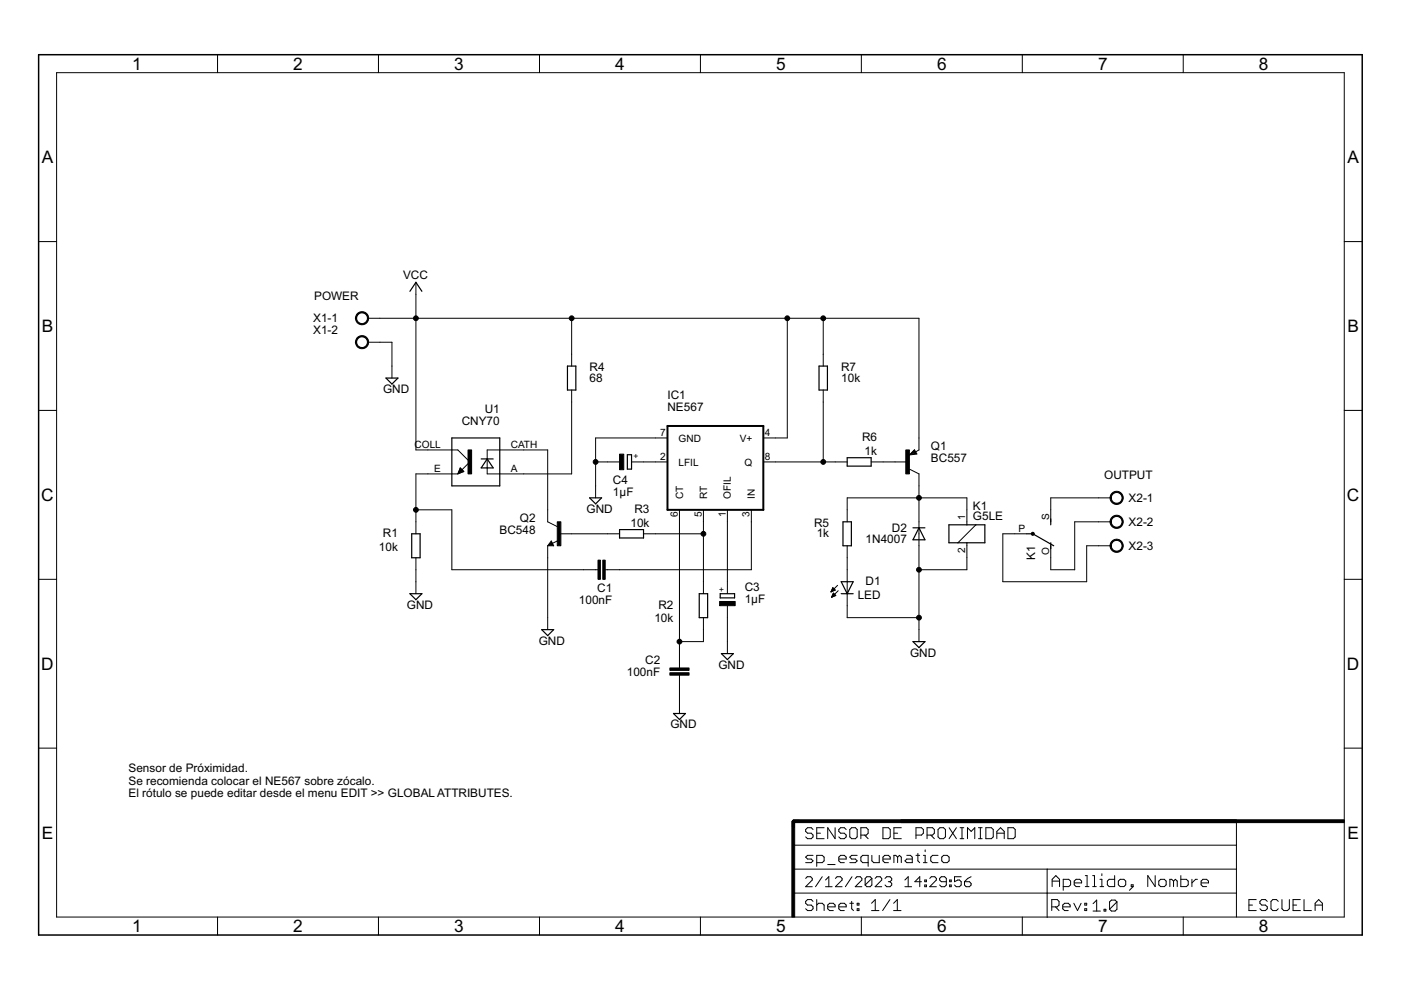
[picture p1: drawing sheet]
<svg xmlns="http://www.w3.org/2000/svg" width="297mm" height="210mm" viewBox="0 0 297 210" stroke-linecap="round" stroke-linejoin="round" font-family="sans-serif">
<path d="M99.2 95.4h.8v5.1h-.8zM131.4 96.3h.8v3.3h-.8zM192 95.4h.8v5.1h-.8zM118.2 110.6h.7v5.1h-.7zM126.8 118.8h.5v4h-.5zM127.8 118.8h.5v4h-.5zM152.6 127.5h3.3v.9h-3.3zM142 142.6h4.1v.6h-4.1zM142 141.6h4.1v.5h-4.1zM167.9 174.1h.6v20.3h-.6zM168.2 173.8h93.9v.6h-93.9zM191 173.8h94v.6h-94z" fill="#000" stroke="#000" stroke-width=".21"/>
<g fill="none" stroke="#000" stroke-width=".21">
<path d="M12 15.4h273v179h-273zM46.1 11.6v3.8M80.2 11.6v3.8M114.4 11.6v3.8M148.5 11.6v3.8M182.6 11.6v3.8M216.7 11.6v3.8M250.9 11.6v3.8M8.2 51.2h3.8M88.2 59.9v35.5h8.9l2.5 2.5-2.5 2.6M285 51.2h3.8M78 67.5h116.8v27.9l-.7 .4"/>
<path d="M78 72.6h5.1v7.6M121.2 67.5v10.1M166.9 67.5v25.4h-5.1M174.5 67.5v10.1M8.2 87h3.8M97.3 99.9h1M97.4 99.8h.7M97.4 99.7h.6M97.5 99.5h.4M97.5 99.4h.3M97.6 99.3h.1M97.6 99.2l.7 .8-1.2 .5z"/>
<path d="M121.2 82.7v17.8h-17.9v-5.1h12.8v15.2l2.1 1.1M126.3 97.9h5.1M133.9 97.9h7.6M141.5 92.9h-15.2v12.7M161.8 97.9h17.8M174.5 82.7v15.2M184.7 97.9h7.6M192.8 99.5l2 1v35.5M193.9 95.4l.5 .9-1.6 .2zM285 87h3.8M88.2 118.3v7.6M88.2 108.1h7.6v12.7h31"/>
<path d="M97.1 100.5h-8.9v12.7M97.1 100.4h.3M97.2 100.2h.5M97.2 100.1h.8M97.3 100h1M116.1 115.7v17.8M116.9 114.7l.5 1h-1.3zM118.4 114.6l-1.3 .6M118.7 113.2h12.7M136.4 113.2h12.7M144.1 108.1v33.5M149.1 108.1v17.8"/>
<path d="M154.2 108.1v17.8M159.3 108.1v12.7h-31M179.6 110.6v-5h25.4v5.7M179.6 115.7v15.3h15.2M205 115.1v5.7h-10.2M206.9 111.3l-3.8 3.8M217.7 113.2h-5.1v10.1h17.8v-7.6h5.1M235.5 105.6h-12.7v5M235.5 110.6h-7.6v10.2h-5.1v-5.1M8.2 122.8h3.8M149.1 131v5h-5M154.2 128.4v10.2"/>
<path d="M176.2 125.5h.1M176.3 125.3h.3M176.3 125.2h.5M176.4 125.1h.7M176.4 126.5h.1M176.4 125h.5M176.4 126.4h.4M176.4 126.3h.7M176.5 124.8h.3M176.5 124.7h.2M176.5 126.2h.6M176.6 126h.4"/>
<path d="M176.6 124.6l-.4 .9M176.6 124.6l.5 .5-.9 .4M176.6 124.6h.1M176.6 125.9h.3M176.7 125.8h.1M176.7 125.8l.5 .5-.9 .3zM177.6 124.1l-1.4 1.4M177.7 125.2l-1.4 1.4M285 122.8h3.8M8.2 158.6h3.8M144.1 143.2v8.1M285 158.6h3.8"/>
<path d="M168.2 179.2h93.9M172.4 175.9l-.4-.4h-.8l-.4 .4v.4l.4 .4h.8l.4 .4v.3l-.4 .4h-.8l-.4-.4M173.2 176.7h.7M174.7 175.5h-1.5v2.3h1.5M177.1 175.5v2.3l-1.6-2.3v2.3M179.4 175.9l-.4-.4h-.8l-.4 .4v.4l.4 .4h.8l.4 .4v.3l-.4 .4h-.8l-.4-.4M180.2 175.9l.4-.4h.8l.3 .4v1.5l-.3 .4h-.8l-.4-.4zM182.5 177.1h1.2l.4-.4v-.8l-.4-.4h-1.2v2.3M183.3 177.1l.8 .7M187.2 175.5h1.2l.3 .4v1.5l-.3 .4h-1.2zM189.5 176.7h.8M191.1 175.5h-1.6v2.3h1.6"/>
<path d="M194.2 177.1h1.2l.4-.4v-.8l-.4-.4h-1.2v2.3M196.6 177.1h1.1l.4-.4v-.8l-.4-.4h-1.1v2.3M197.3 177.1l.8 .7M198.9 175.9l.4-.4h.7l.4 .4v1.5l-.4 .4h-.7l-.4-.4zM201.2 175.5l1.6 2.3M202.8 175.5l-1.6 2.3M203.6 175.5h.7M203.6 177.8h.7M204 175.5v2.3M205.1 177.8v-2.3l.8 .8 .8-.8v2.3M207.5 175.5h.7M207.5 177.8h.7"/>
<path d="M207.9 175.5v2.3M209 175.5h1.2l.4 .4v1.5l-.4 .4h-1.2zM211.3 176.7h1.6M211.3 177.8v-1.5l.8-.8 .8 .8v1.5M213.7 175.5h1.2l.3 .4v1.5l-.3 .4h-1.2zM262.1 174.1v20.3M46.1 194.4v3.8M80.2 194.4v3.8M114.4 194.4v3.8M148.5 194.4v3.8M168.2 189.4h93.9M168.2 184.3h93.9"/>
<path d="M170.8 186.2l.4-.3h.7l.3 .3v.4l-1.4 1.4h1.4M172.4 181.4h-1.2l-.4 .3 .4 .4h.8l.4 .4-.4 .4h-1.2M172.4 191.1l-.4-.4h-.8l-.4 .4v.4l.4 .4h.8l.4 .4v.4l-.4 .4h-.8l-.4-.4M173.2 182.9h1.1l.4-.4v-.8l-.4-.3h-1.1v2.3M173.2 190.7v2.4M173.2 191.9l.3-.4h.8l.4 .4v1.2M174.3 185.9l-1.4 2.1M175 188h1.4M175 186.6l.7-.7v2.1M175.5 183.3h1.6M175.5 192.3h1.6v-.4l-.4-.4h-.8l-.4 .4v.8l.4 .4h.8M177.1 186.2l.4-.3h.7l.3 .3v.4l-1.4 1.4h1.4"/>
<path d="M177.8 182.1h1.6v-.4l-.4-.3h-.8l-.4 .3v.8l.4 .4h.8M177.8 192.3h1.6v-.4l-.4-.4h-.8l-.4 .4v.8l.4 .4h.8M180.2 191.5h.8M180.6 191.1v1.6l.4 .4M180.6 185.9l-1.4 2.1M181.3 186.2l.4-.3h.7l.3 .3v.4l-1.4 1.4h1.4M181.7 181.4h-1.1l-.4 .3 .4 .4h.8l.3 .4-.3 .4h-1.2M181.7 192.7h.4v.4h-.4zM181.7 191.5h.4v.4h-.4zM182.6 194.4v3.8M184.1 182.9h-1.2l-.4-.4v-.8l.4-.3h1.2v2.3M184.8 191.5l.8-.8v2.4"/>
<path d="M184.8 193.1h1.6M184.8 181.4v1.1l.5 .4h1.1v-1.5M184.8 186.2v1.4l-.3 .4h-.7l-.4-.4M184.8 186.2l-.3-.3h-.7l-.4 .3v1.4M184.8 186.2l-1.4 1.4M185.5 186.2l.4-.3h.7l.3 .3v.4l-1.4 1.4h1.4M187.2 182.1h1.5v-.4l-.3-.3h-.8l-.4 .3v.8l.4 .4h.8M187.6 186.2l.4-.3h.7l.4 .3v.4l-.4 .3M188.3 186.9h.4M188.7 190.7l-1.6 2.4M188.7 186.9l.4 .4v.3l-.4 .4h-.7l-.4-.4M189.5 193.1h1.5"/>
<path d="M189.5 191.5l.7-.8v2.4M190.3 181.7l-.4-.3h-.4v1.5M190.3 181.7v1.2M190.3 181.7l.4-.3 .4 .3v1.2M191.9 188h1.4M191.9 186.6l.7-.7v2.1M192.3 181.4h.7l.4 .3v1.2h-1.1l-.4-.4 .4-.4h1.1M194.2 181.4h.8M194.6 181v1.5l.4 .4M195.4 186.9h-1.4l1-1v2.1M195.8 182.9h.8M195.8 181.4h.4v1.5"/>
<path d="M196.1 187.6h.3v.4h-.3zM196.1 186.6h.3v.3h-.3zM196.2 180.2v.4M197.1 186.2l.4-.3h.7l.3 .3v.4l-1.4 1.4h1.4M198.9 181.4h-1.2l-.4 .3v.8l.4 .4h1.2M199.7 181.7l.3-.3h.8l.4 .3v.8l-.4 .4h-.8l-.3-.4zM200.6 186.9h-1l-.4-.3v-.4l.4-.3h.7l.3 .3v1.4l-.3 .4h-.7l-.4-.4M201.3 187.6h.4v.4h-.4zM201.3 186.6h.4v.3h-.4zM203.8 185.9h-1.4v1l.7-.3h.3l.4 .3v.7l-.4 .4h-.7l-.3-.4M204.5 186.9h1l.4 .4v.3l-.4 .4h-.7l-.3-.4zM205.9 185.9l-.7 .3-.7 .7"/>
<path d="M216.7 194.4v3.8M222 184.3v10.2M223 192.3h1.2l.3-.4v-.8l-.3-.4h-1.2v2.4M223.1 188v-1.6l.8-.7 .7 .7v1.6M223.1 186.8h1.5M223.8 192.3l.7 .8M225.3 192.3h1.6v-.4l-.4-.4h-.8l-.4 .4v.8l.4 .4h.8M225.4 188h1.2l.4-.4v-.8l-.4-.4h-1.2v2.4M227.7 191.5l.8 1.6 .7-1.6M227.8 187.2h1.5v-.4l-.4-.4h-.7l-.4 .4v.8l.4 .4h.7M230 192.7h.4v.4h-.4zM230 191.5h.4v.4h-.4z"/>
<path d="M230.1 188h.8M230.1 185.7h.4v2.3M231.7 188h.7M231.7 185.7h.4v2.3M231.8 191.6l.7-.8v2.4M231.8 193.2h1.5M233.2 186.4h.4v1.6M233.2 188h.8M233.6 185.3v.4M234.1 192.8h.4v.4h-.4zM236.3 185.7v2.3h-1.1l-.4-.4v-.8l.4-.4h1.1M236.8 191.2v1.6l-.4 .4h-.8l-.4-.4"/>
<path d="M236.8 191.2l-.4-.4h-.8l-.4 .4v1.6M236.8 191.2l-1.6 1.6M237.1 186.8l.4-.4h.8l.4 .4v.8l-.4 .4h-.8l-.4-.4zM239.8 187.6h.4v.4h-.4zM240.2 188l-.7 .8M244.9 185.7v2.3l-1.5-2.3v2.3M245.7 186.8l.4-.4h.8l.3 .4v.8l-.3 .4h-.8l-.4-.4zM248.8 186.8l-.4-.4h-.4v1.6M248.8 186.8v1.2M248.8 186.8l.4-.4 .4 .4v1.2M250.4 185.7v2.3h1.1l.4-.4v-.8l-.4-.4h-1.1M250.9 194.4v3.8"/>
<path d="M252.7 186.4v1.6M253.9 186.4h-.4l-.8 .8M254.7 187.2h1.5v-.4l-.4-.4h-.8l-.3 .4v.8l.3 .4h.8M264.8 191.9h.8M266.3 190.7h-1.5v2.4h1.5M268.7 191.1l-.4-.4h-.8l-.4 .4v.4l.4 .4h.8l.4 .4v.4l-.4 .4h-.8l-.4-.4M271 191.1l-.4-.4h-.7l-.4 .4v1.6l.4 .4h.7l.4-.4M271.8 190.7v2l.4 .4h.8l.4-.4v-2M274.2 191.9h.7M275.7 190.7h-1.5v2.4h1.5M276.5 190.7v2.4h1.5M278.8 191.9h1.6"/>
<path d="M278.8 193.1v-1.6l.8-.8 .8 .8v1.6"/>
</g>
<path d="M169.5 174.1h-1.3v1.3" fill="none" stroke="#000" stroke-width=".61"/>
<path d="M8.2 11.6h280.6v186.6h-280.6z" fill="none" stroke="#000" stroke-width=".32"/>
<g fill="none" stroke="#000" stroke-width=".25">
<path d="M86.9 61.8l1.3-1.9 1.3 1.9M120.3 77.6h1.8v5.1h-1.8zM173.7 77.6h1.7v5.1h-1.7zM81.8 80.2h2.6l-1.3 1.2zM95.8 92.9h10.2v10.1h-10.2zM102 97.3h2.6M103.3 97.3l1.3 1.9h-2.6zM133 96.4h.9v3.1h-.9zM179.6 97h5.1v1.8h-5.1zM193.8 96h-.4l.4-.2 .3 .4-1 .1 .7-.8 .4 .7M87.3 113.2h1.8v5.1h-1.8zM116.9 115.2l-.1 .3h.3l-.2-.5-.5 .6h.7"/>
<path d="M125 105.6h2.6l-1.3 1.2zM131.4 112.3h5v1.8h-5zM178.7 110.6h1.8v5.1h-1.8zM193.6 111.9h2.5M194.8 111.9l1.3 2.5h-2.5zM201.2 111.3h7.6v3.8h-7.6zM217.7 113.2h1.3l4.4 2.5M222.8 110v1.3M222.8 115.1v1.3M86.9 125.9h2.6l-1.3 1.2zM114.9 133.5h2.5l-1.3 1.3zM148.3 125.9h1.7v5.1h-1.7z"/>
<path d="M152.7 125.9h3v.9h-3zM153 138.6h2.5l-1.3 1.2zM178.4 123.3h2.5l-1.3 2.6zM178.4 125.9h2.5M193.6 136h2.5l-1.3 1.3zM142.8 151.3h2.5l-1.2 1.2z"/>
</g>
<g fill="#000" stroke="#000" stroke-width=".21">
<path d="M75.7 66.5a1.4 1.4 0 0 1 2.3 .2 1.4 1.4 0 0 1-.9 2.1 1.4 1.4 0 0 1-1.7-1.3h.2a1.15 1.15 0 0 1 1.6-1.1 1.15 1.15 0 0 1 .3 1.9 1.15 1.15 0 0 1-1.9-.5v-.3h-.2z" fill-rule="evenodd"/>
<path d="M75.7 71.6a1.4 1.4 0 0 1 2.3 .2 1.4 1.4 0 0 1-.9 2.1 1.4 1.4 0 0 1-1.7-1.3h.2a1.15 1.15 0 0 1 1.6-1.1 1.15 1.15 0 0 1 .3 1.9 1.15 1.15 0 0 1-1.9-.6v-.2h-.2z" fill-rule="evenodd"/>
<path d="M235.7 104.6a1.39 1.39 0 0 1 2.2 .2 1.39 1.39 0 0 1-.8 2.1 1.39 1.39 0 0 1-1.7-1.3h.2a1.15 1.15 0 0 1 1.6-1.1 1.15 1.15 0 0 1 .3 1.9 1.15 1.15 0 0 1-1.9-.5v-.3h-.2z" fill-rule="evenodd"/>
<path d="M235.7 109.7a1.39 1.39 0 0 1 2.2 .2 1.39 1.39 0 0 1-.8 2.1 1.39 1.39 0 0 1-1.7-1.4h.2a1.15 1.15 0 0 1 1.6-1 1.15 1.15 0 0 1 .3 1.9 1.15 1.15 0 0 1-1.9-.6v-.3h-.2z" fill-rule="evenodd"/>
<path d="M235.7 114.8a1.39 1.39 0 0 1 2.2 .2 1.39 1.39 0 0 1-.8 2.1 1.39 1.39 0 0 1-1.7-1.4h.2a1.15 1.15 0 0 1 1.6-1.1 1.15 1.15 0 0 1 .3 1.9 1.15 1.15 0 0 1-1.9-.5v-.3h-.2z" fill-rule="evenodd"/>
<circle cx="88.2" cy="67.5" r=".51"/>
<circle cx="121.2" cy="67.5" r=".51"/>
<circle cx="166.9" cy="67.5" r=".51"/>
<circle cx="174.5" cy="67.5" r=".51"/>
<circle cx="126.3" cy="97.9" r=".51"/>
<circle cx="174.5" cy="97.9" r=".51"/>
<circle cx="88.2" cy="108.1" r=".51"/>
<circle cx="149.1" cy="113.2" r=".51"/>
<circle cx="194.8" cy="105.6" r=".51"/>
<circle cx="219" cy="113.2" r=".33"/>
<circle cx="144.1" cy="136" r=".51"/>
<circle cx="194.8" cy="120.8" r=".51"/>
<circle cx="194.8" cy="131" r=".51"/>
</g>
<path d="M141.5 90.3h20.3v17.8h-20.3z" fill="none" stroke="#000" stroke-width=".42"/>
<g font-size="4.1">
<text x="28" y="14.8">1</text>
<text x="62.2" y="14.8">2</text>
<text x="96.3" y="14.8">3</text>
<text x="130.4" y="14.8">4</text>
<text x="164.5" y="14.8">5</text>
<text x="198.7" y="14.8">6</text>
<text x="232.8" y="14.8">7</text>
<text x="266.9" y="14.8">8</text>
<text x="8.9" y="34.6">A</text>
<text x="285.7" y="34.6">A</text>
<text x="8.9" y="70.4">B</text>
<text x="285.7" y="70.4">B</text>
<text x="8.8" y="106.2">C</text>
<text x="285.6" y="106.2">C</text>
<text x="8.8" y="142">D</text>
<text x="285.6" y="142">D</text>
<text x="8.9" y="177.8">E</text>
<text x="285.7" y="177.8">E</text>
<text x="28" y="197.6">1</text>
<text x="62.2" y="197.6">2</text>
<text x="96.3" y="197.6">3</text>
<text x="130.4" y="197.6">4</text>
<text x="164.5" y="197.6">5</text>
<text x="198.7" y="197.6">6</text>
<text x="232.8" y="197.6">7</text>
<text x="266.9" y="197.6">8</text>
</g>
<g font-size="2.8">
<text x="85.5" y="59.1">VCC</text>
<text x="66.6" y="63.5">POWER</text>
<text x="66.4" y="68.4">X1-1</text>
<text x="66.4" y="70.9">X1-2</text>
<text x="81.2" y="83.3">GND</text>
<text x="125" y="80.9">68</text>
<text x="125" y="78.7">R4</text>
<text x="178.3" y="80.9">10k</text>
<text x="178.3" y="78.7">R7</text>
<text x="102.8" y="87.5">U1</text>
<text x="141.5" y="87.2">NE567</text>
<text x="141.5" y="84.6">IC1</text>
<text x="97.9" y="90.1">CNY70</text>
<text x="182.8" y="93.6">R6</text>
<text x="197.4" y="95.4">Q1</text>
<text x="183.3" y="96.4">1k</text>
<text x="197.4" y="97.9">BC557</text>
<text x="234.1" y="101.6">OUTPUT</text>
<text x="130" y="105.1">1µF</text>
<text x="130" y="102.5">C4</text>
<text x="239.3" y="106.5">X2-1</text>
<text x="81.2" y="113.9">R1</text>
<text x="105.9" y="113.2">BC548</text>
<text x="110.2" y="110.6">Q2</text>
<text x="124.4" y="108.7">GND</text>
<text x="133.7" y="111.7">10k</text>
<text x="134.5" y="108.8">R3</text>
<text x="172.6" y="111.7">R5</text>
<text x="173.2" y="113.9">1k</text>
<text x="189.1" y="112.9">D2</text>
<text x="206.3" y="110.3">G5LE</text>
<text x="206.3" y="108.1">K1</text>
<text x="239.3" y="111.5">X2-2</text>
<text x="80.3" y="116.7">10k</text>
<text x="183.5" y="115.2">1N4007</text>
<text x="219.5" y="118.8" transform="rotate(-90 219.5 118.8)">K1</text>
<text x="239.3" y="116.6">X2-3</text>
<text x="126.6" y="125.5">C1</text>
<text x="157.9" y="125.4">C3</text>
<text x="183.5" y="124.1">D1</text>
<text x="86.3" y="129.1">GND</text>
<text x="122.7" y="128">100nF</text>
<text x="138.7" y="132">10k</text>
<text x="139.6" y="129.2">R2</text>
<text x="157.9" y="127.9">1µF</text>
<text x="181.9" y="127">LED</text>
<text x="114.2" y="136.7">GND</text>
<text x="132.9" y="143.3">100nF</text>
<text x="136.8" y="140.7">C2</text>
<text x="152.3" y="141.7">GND</text>
<text x="192.9" y="139.2">GND</text>
<text x="142.2" y="154.4">GND</text>
<text x="27.2" y="163.7">Sensor de Próximidad.</text>
<text x="27.2" y="166.4">Se recomienda colocar el NE567 sobre zócalo.</text>
<text x="27.2" y="169">El rótulo se puede editar desde el menu EDIT &gt;&gt; GLOBALATTRIBUTES.</text>
</g>
<g font-size="2.4">
<text x="87.9" y="95">COLL</text>
<text x="108.3" y="95">CATH</text>
<text x="140" y="92.5">7</text>
<text x="143.9" y="93.6">GND</text>
<text x="156.8" y="93.6">V+</text>
<text x="162.2" y="92.5">4</text>
<text x="92.1" y="100.1">E</text>
<text x="108.3" y="100.1">A</text>
<text x="140" y="97.6">2</text>
<text x="143.9" y="98.7">LFIL</text>
<text x="157.8" y="98.7">Q</text>
<text x="162.2" y="97.6">8</text>
<text x="144.8" y="105.8" transform="rotate(-90 144.8 105.8)">CT</text>
<text x="149.9" y="105.8" transform="rotate(-90 149.9 105.8)">RT</text>
<text x="155" y="105.8" transform="rotate(-90 155 105.8)">OFIL</text>
<text x="160.1" y="105.8" transform="rotate(-90 160.1 105.8)">IN</text>
<text x="143.7" y="109.6" transform="rotate(-90 143.7 109.6)">6</text>
<text x="148.8" y="109.6" transform="rotate(-90 148.8 109.6)">5</text>
<text x="153.9" y="109.6" transform="rotate(-90 153.9 109.6)">1</text>
<text x="158.9" y="109.6" transform="rotate(-90 158.9 109.6)">3</text>
<text x="204.7" y="110.3" transform="rotate(-90 204.7 110.3)">1</text>
<text x="215.9" y="112.8">P</text>
<text x="222.4" y="110.3" transform="rotate(-90 222.4 110.3)">S</text>
<text x="204.7" y="117.3" transform="rotate(-90 204.7 117.3)">2</text>
<text x="222.4" y="117.7" transform="rotate(-90 222.4 117.7)">O</text>
</g>
<g font-size="2">
<text x="134.3" y="97.4">+</text>
<text x="153.6" y="125.5" transform="rotate(-90 153.6 125.5)">+</text>
</g>
</svg>
